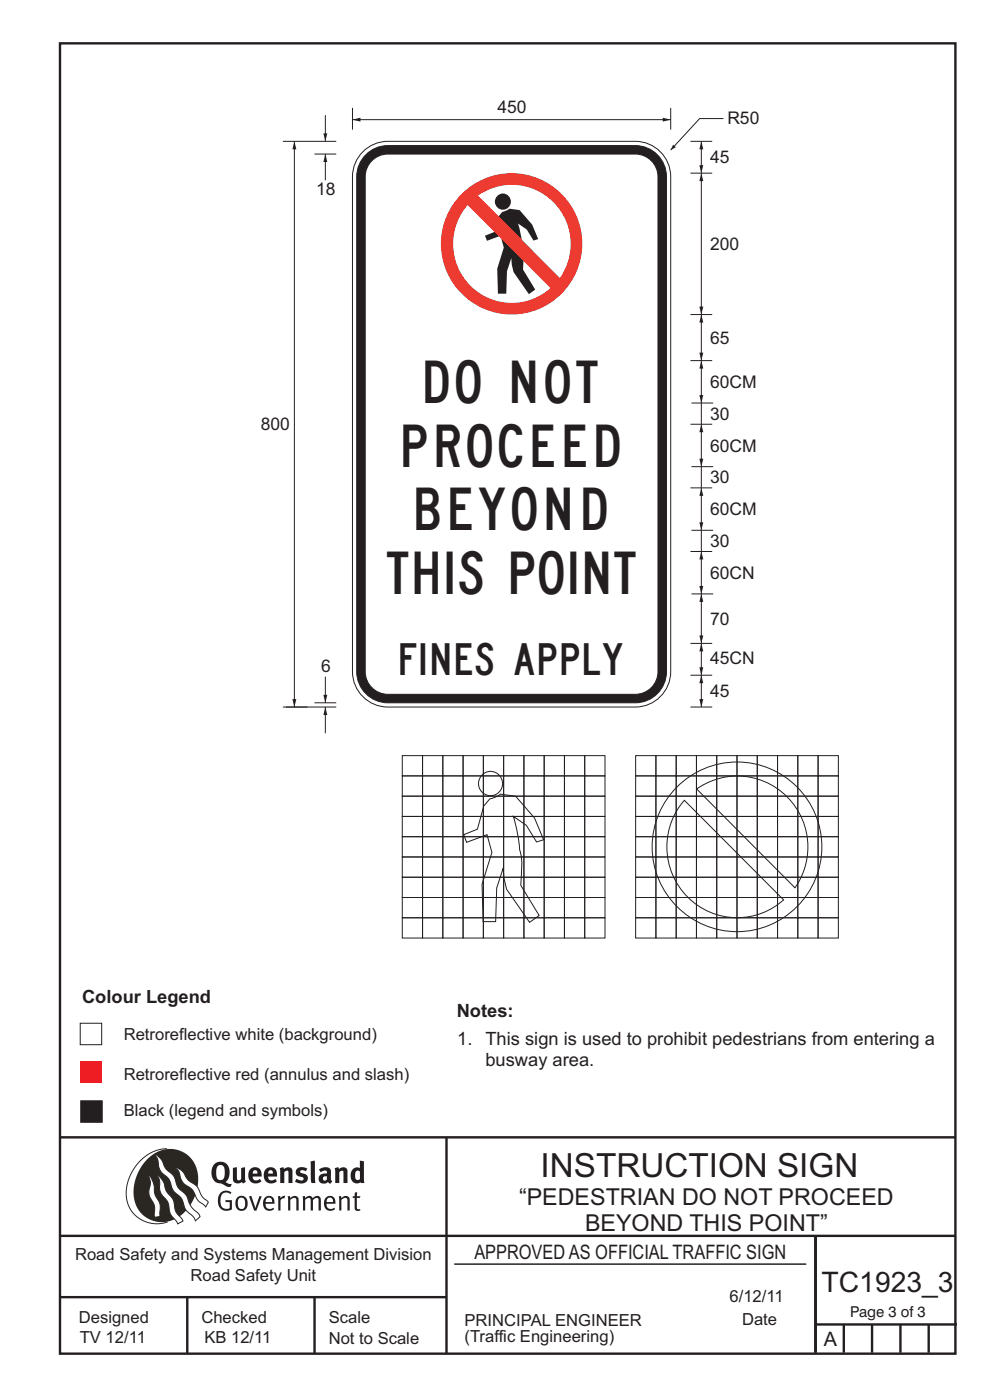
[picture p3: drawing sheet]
<svg xmlns="http://www.w3.org/2000/svg" width="210mm" height="297mm" viewBox="0 0 210 297" stroke-linecap="round" stroke-linejoin="round" font-family="sans-serif">
<g fill="none" stroke="#231f20" stroke-width=".51">
<path d="M12.7 9.2h190v278h-190zM12.7 241.3h190M94.7 241.4v45.8M12.7 275.2h82M12.7 262.2h190.1M39.7 275.2v12M66.7 275.2v12M173 262.2v24.8M173 281h30M179 281v6M185 281v6M191 281v6"/>
<path d="M197 281v6"/>
</g>
<path d="M96.4 268.2h74.6" fill="none" stroke="#231f20" stroke-width=".21"/>
<path d="M35.4 243.7a9.5 9.5 0 0 0-8.6 10.5 6.5 6.5 0 0 0 8.8 5.1" fill="none" stroke="#2a2723" stroke-width=".21"/>
<path d="M31.3 245.9a6.1 6.1 0 0 1 7.3-1.6 6.1 6.1 0 0 1 3.4 6.7 8.8 8.8 0 0 1-7.2 8.3 6.1 6.1 0 0 1-6.4-7.5 10.5 10.5 0 0 1 2.9-5.9z" fill-rule="evenodd" fill="#2a2723"/>
<g fill="#fff" stroke="#2a2723" stroke-width=".21">
<path d="M31.6 249.4l.3 .3 .6 1.2 .4 2.5 1 2 .1 2.7-1.2 .2-.1-2.5-.9-1.8-.2-.7 .3-2.4z" fill-rule="evenodd"/>
<path d="M37.2 247.7l.5 .1 .9 .6 1.3 1.9 1.9 1.5 1.1 2.1 1.3 1.2-.6 1-1.6-1.5-1.2-2.2-1.9-1.4-.6-1-.4-1.5z" fill-rule="evenodd"/>
<path d="M32.8 244.9l.4 .1 .9 .9 1.1 2 1.6 1.5 1 2.5 1.6 1.6 1.2 2.5 1.6 1.6 .2 .5-.9 .9-.5-.9-1.6-1.5-1-2.4-1.7-1.7-.9-2.3-1.7-1.7-.4-1-.3-1.6z" fill-rule="evenodd"/>
<path d="M33.4 249.4l.5 .3 .7 1 .7 2.1 1.5 1.8 .5 2.5 1.5 1.8v.2l-1.1 .6-1.6-2.2-.5-2.5-1.5-1.9-.2-1-.1-1.6z" fill-rule="evenodd"/>
</g>
<g fill="#231f20">
<path d="M46.8 253.1l.5-.4 .7-.1 .6 .1 .5 .3-.2 .3-.9-.3-.8 .2-.3 .7-.1 1.1 .1 .7 .3 .5 .5 .2 .6 .1 .4-.2v-1.3h-.8l-.1-.4h1.4v2l-.7 .2-.8 .1-.6-.2-.5-.5-.3-.8-.1-.9 .2-.8z" fill-rule="evenodd"/>
<path d="M50.7 254.3l.7-.2 .5 .5 .1 1.2-.2 .4-.3 .3h-.5l-.4-.4-.1-1.1zM50.4 254l-.5 1.1 .3 1.2 .7 .6 1-.2 .4-.4 .2-.5v-.8l-.2-.7-.3-.4-.5-.2h-.6z" fill-rule="evenodd"/>
<path d="M52.8 253.8l.5-.1 .9 2.6 .8-2.5h.5l-1.1 3.1h-.5z" fill-rule="evenodd"/>
<path d="M56.6 254.2l.4-.1 .4 .1 .2 .3 .1 .5h-1.4zM56.3 254l-.5 1v.7l.3 .7 .4 .3 .5 .2 1.1-.3 .1-.1-.2-.3-.6 .3-.7-.1-.3-.3-.1-.6v-.1h1.9l-.2-1.2-.8-.5-.5 .1z" fill-rule="evenodd"/>
<path d="M58.9 253.8l.5-.1 .1 .5 .4-.4 .6-.1-.2 .6h-.4l-.4 .3v2.2h-.5z" fill-rule="evenodd"/>
<path d="M61 253.9l.5-.1a.24 .24 0 0 0 .1 .3 .24 .24 0 0 0 .3-.2l.8-.2 .6 .5v2.6h-.4l-.1-2.3-.1-.3-.3-.1-.8 .5v2.2h-.5z" fill-rule="evenodd"/>
<path d="M64.2 253.8h.4a.23 .23 0 0 0 .2 .3 .23 .23 0 0 0 .3-.2l.6-.2 .5 .2a.23 .23 0 0 0 .2 .3 .23 .23 0 0 0 .2-.2l.8-.3 .6 .4 .1 2.7h-.5v-2.3l-.1-.3-.3-.1-.8 .5v2.2h-.5v-2.3l-.1-.3h-.3l-.8 .4v2.2h-.4z" fill-rule="evenodd"/>
<path d="M69.5 254.2l.5-.1 .4 .1 .3 .8h-1.4zM69.2 254l-.5 1 .1 .7 .2 .7 .4 .3 .4 .2 1.1-.3 .2-.1-.2-.3-.6 .3-.7-.2-.3-.3v-.6h1.9l-.2-1.2-.4-.3-.5-.2-.5 .1z" fill-rule="evenodd"/>
<path d="M71.8 253.9l.5-.1a.24 .24 0 0 0 .1 .3 .24 .24 0 0 0 .4-.2l.7-.2 .6 .5 .1 2.6h-.5v-2.3l-.1-.3-.3-.1-.9 .5v2.2h-.4z" fill-rule="evenodd"/>
<path d="M75.3 253l.5-.1-.1 .9h.8l-.2 .4h-.6v2.1l.2 .2h.5v.3l-.2 .1h-.6l-.3-.4-.1-2.3h-.4v-.4h.4z" fill-rule="evenodd"/>
<path d="M46.2 247.4l.4-.2h.4l.6 .6v1.8l-.2 .5-.3 .2h-.8l-.3-.5-.1-1.6zM45.5 246.9l-.4 .7-.2 .8v1l.3 .9 .7 .6 1 .2 1.6 .7h.4l.3-.6h-.6l-.8-.4 .7-.9 .2-1.5a1.91 1.91 0 0 0-1.1-1.8 1.91 1.91 0 0 0-2.1 .3z" fill-rule="evenodd"/>
<path d="M49.4 247.8l.9-.2v2.5l.1 .2 .3 .1 .5-.3v-2.3l.8-.2v2.6l.2 .5-.7 .3a.39 .39 0 0 0-.7 0h-.8l-.5-.4z" fill-rule="evenodd"/>
<path d="M53.8 248.4l.3-.1h.3l.2 .7h-1zM53.1 248l-.3 .5-.1 .8 .1 .7 .3 .6 .5 .4 .6 .1 .7-.1 .6-.4-.4-.5-.4 .3h-.5l-.4-.1-.2-.4v-.3h1.9l-.1-1-.3-.6-1-.4-.5 .1z" fill-rule="evenodd"/>
<path d="M57.1 248.4l.2-.1h.4l.2 .7h-1zM56.4 248l-.3 .6-.2 .8 .2 .7 .3 .5 .5 .4 .6 .1 .7-.1 .5-.4-.3-.5-.6 .3h-.5l-.4-.6v-.2h1.9l-.1-.9-.3-.7-.5-.3-.5-.1-.5 .1z" fill-rule="evenodd"/>
<path d="M59.3 247.8l.8-.2 .1 .4 1-.4 .7 .4 .1 .4v2.6h-.8v-2.3l-.3-.3-.6 .3v2.3h-.9z" fill-rule="evenodd"/>
<path d="M63 248l.9-.4 1.3 .3-.3 .6-.9-.2-.3 .2 .1 .3 1 .3 .4 .4 .1 .8-.5 .6-1.1 .2-1.1-.4 .3-.6 1 .4 .3-.1 .2-.3-.1-.3-1-.3-.4-.2-.2-.7z" fill-rule="evenodd"/>
<path d="M68.6 249.7l.7-.1v.7l-.3 .2-.3-.1-.2-.3zM67.7 248.1l.3 .6 .8-.3 .5 .1a.35 .35 0 0 1 0 .5 .35 .35 0 0 1-.5 0l-1 .4-.2 .9 .2 .4 .3 .3h1.1a.49 .49 0 0 1 .8 .2l.5-.6-.3-.4v-1.7l-.2-.5-.4-.3-.6-.1z" fill-rule="evenodd"/>
<path d="M71 247.8l.8-.2 .1 .4 1-.4 .6 .4 .2 .4v2.6h-.8v-2.3l-.3-.3-.6 .3v2.3h-.9z" fill-rule="evenodd"/>
<path d="M75.6 248.5l.3-.1 .5 .2v1.5l-.4 .2h-.4l-.2-.4v-.9zM76.3 246.2v1.3a.19 .19 0 0 1 0 .3 .19 .19 0 0 1-.3-.1l-.8 .1-.6 .5-.2 .9 .1 1 .3 .5 .6 .3 .6 .1 .5-.3v.2h.8l-.1-4.6z" fill-rule="evenodd"/>
<path d="M65.9 246.4l.9-.2 .1 4.8h-.8l-.1-.3z" fill-rule="evenodd"/>
</g>
<path d="M17.1 225.1h4.6v4.6h-4.6z" fill-rule="evenodd" fill="#ee1d23"/>
<path d="M17.1 233.6h4.6v4.5h-4.6z" fill-rule="evenodd" fill="#231f20" stroke="#231f20" stroke-width=".21"/>
<path d="M17 217.1h4.6v4.5h-4.6z" fill-rule="evenodd" fill="#fff" stroke="#231f20" stroke-width=".21"/>
<g fill="none" stroke="#231f20" stroke-width=".21">
<path d="M60 30h11.3M66.7 32.7h4.6M74.8 22.9v4.6M60 150h11.3M66.7 149.1h4.6M69 150v5.6M85.3 164.6h4.3v4.3h-4.3zM85.3 168.9h4.3v4.3h-4.3zM85.3 173.2h4.3v4.3h-4.3zM85.3 177.5h4.3v4.3h-4.3zM85.3 160.3h4.3v4.3h-4.3zM89.6 164.6h4.3v4.3h-4.3z"/>
<path d="M89.6 168.9h4.3v4.3h-4.3zM89.6 173.2h4.3v4.3h-4.3zM89.6 177.5h4.3v4.3h-4.3zM89.6 160.3h4.3v4.3h-4.3zM93.9 164.6h4.3v4.3h-4.3zM93.9 168.9h4.3v4.3h-4.3zM93.9 173.2h4.3v4.3h-4.3zM93.9 177.5h4.3v4.3h-4.3zM93.9 160.3h4.3v4.3h-4.3zM98.2 164.6h4.3v4.3h-4.3zM98.2 168.9h4.3v4.3h-4.3zM98.2 173.2h4.3v4.3h-4.3z"/>
<path d="M98.2 177.5h4.3v4.3h-4.3zM98.2 160.3h4.3v4.3h-4.3zM102.5 164.6h4.3v4.3h-4.3zM102.5 168.9h4.3v4.3h-4.3zM102.5 173.2h4.3v4.3h-4.3zM102.5 177.5h4.3v4.3h-4.3zM102.5 160.3h4.3v4.3h-4.3zM103.9 169.5l1.3-.4 1-.6 3.2 .4 4 4.7 1.9 4.6-1.5 .4-2.2-3.5-2.7-1.9 .2 .7a31.6 31.6 0 0 1 1.1 6.4 16.6 16.6 0 0 1 .3 6.6v.9l3.9 6.4-2.1 1.5-4.8-7-.6-2.5-.2-2-1.3 4.2-.3 7.1h-2.6l-.2-7.9 2-6.7-1-3.8-4.3 1.6-.6-1.6 2.9-1.2 1.3-4.9zM106.8 164.6h4.3v4.3h-4.3zM106.8 168.9h4.3v4.3h-4.3zM106.8 173.2h4.3v4.3h-4.3zM106.8 177.5h4.3v4.3h-4.3z"/>
<path d="M106.8 160.3h4.3v4.3h-4.3zM111.1 164.6h4.3v4.3h-4.3zM111.1 168.9h4.3v4.3h-4.3zM111.1 173.2h4.3v4.3h-4.3zM111.1 177.5h4.3v4.3h-4.3zM111.1 160.3h4.3v4.3h-4.3zM115.4 164.6h4.3v4.3h-4.3zM115.4 168.9h4.3v4.3h-4.3zM115.4 173.2h4.3v4.3h-4.3zM115.4 177.5h4.3v4.3h-4.3zM115.4 160.3h4.3v4.3h-4.3zM119.7 164.6h4.3v4.3h-4.3z"/>
<path d="M119.7 168.9h4.3v4.3h-4.3zM119.7 173.2h4.3v4.3h-4.3zM119.7 177.5h4.3v4.3h-4.3zM119.7 160.3h4.3v4.3h-4.3zM124 164.6h4.3v4.3h-4.3zM124 168.9h4.3v4.3h-4.3zM124 173.2h4.3v4.3h-4.3zM124 177.5h4.3v4.3h-4.3zM124 160.3h4.3v4.3h-4.3zM134.8 164.6h4.3v4.3h-4.3zM134.8 168.9h4.3v4.3h-4.3zM134.8 173.2h4.3v4.3h-4.3z"/>
<path d="M134.8 177.5h4.3v4.3h-4.3zM134.8 160.3h4.3v4.3h-4.3zM139.1 164.6h4.3v4.3h-4.3zM139.1 168.9h4.3v4.3h-4.3zM139.1 173.2h4.3v4.3h-4.3zM139.1 177.5h4.3v4.3h-4.3zM139.1 160.3h4.3v4.3h-4.3zM143.4 164.6h4.3v4.3h-4.3zM143.4 168.9h4.3v4.3h-4.3zM143.4 173.2h4.3v4.3h-4.3zM143.4 177.5h4.3v4.3h-4.3zM143.4 160.3h4.3v4.3h-4.3z"/>
<path d="M145.2 169.8l21 21.1a14.9 14.9 0 0 1-20.4-.7 14.9 14.9 0 0 1-.6-20.4zM147.7 164.6h4.3v4.3h-4.3zM147.7 168.9h4.3v4.3h-4.3zM147.7 173.2h4.3v4.3h-4.3zM147.7 177.5h4.3v4.3h-4.3zM147.7 160.3h4.3v4.3h-4.3zM147.8 167.4a15 15 0 0 1 19.2 1.7 15 15 0 0 1 1.6 19.3zM152 164.6h4.3v4.3h-4.3zM152 168.9h4.3v4.3h-4.3zM152 173.2h4.3v4.3h-4.3zM152 177.5h4.3v4.3h-4.3zM152 160.3h4.3v4.3h-4.3z"/>
<path d="M156.3 164.6h4.3v4.3h-4.3zM156.3 168.9h4.3v4.3h-4.3zM156.3 173.2h4.3v4.3h-4.3zM156.3 177.5h4.3v4.3h-4.3zM156.3 160.3h4.3v4.3h-4.3zM160.6 164.6h4.3v4.3h-4.3zM160.6 168.9h4.3v4.3h-4.3zM160.6 173.2h4.3v4.3h-4.3zM160.6 177.5h4.3v4.3h-4.3zM160.6 160.3h4.3v4.3h-4.3zM164.9 164.6h4.3v4.3h-4.3zM164.9 168.9h4.3v4.3h-4.3z"/>
<path d="M164.9 173.2h4.3v4.3h-4.3zM164.9 177.5h4.3v4.3h-4.3zM164.9 160.3h4.3v4.3h-4.3zM169.2 164.6h4.3v4.3h-4.3zM169.2 168.9h4.3v4.3h-4.3zM169.2 173.2h4.3v4.3h-4.3zM169.2 177.5h4.3v4.3h-4.3zM169.2 160.3h4.3v4.3h-4.3zM173.5 164.6h4.3v4.3h-4.3zM173.5 168.9h4.3v4.3h-4.3zM173.5 173.2h4.3v4.3h-4.3zM173.5 177.5h4.3v4.3h-4.3z"/>
<path d="M173.5 160.3h4.3v4.3h-4.3zM85.3 181.8h4.3v4.3h-4.3zM85.3 186.1h4.3v4.3h-4.3zM85.3 190.4h4.3v4.3h-4.3zM85.3 194.7h4.3v4.3h-4.3zM89.6 181.8h4.3v4.3h-4.3zM89.6 186.1h4.3v4.3h-4.3zM89.6 190.4h4.3v4.3h-4.3zM89.6 194.7h4.3v4.3h-4.3zM93.9 181.8h4.3v4.3h-4.3zM93.9 186.1h4.3v4.3h-4.3zM93.9 190.4h4.3v4.3h-4.3z"/>
<path d="M93.9 194.7h4.3v4.3h-4.3zM98.2 181.8h4.3v4.3h-4.3zM98.2 186.1h4.3v4.3h-4.3zM98.2 190.4h4.3v4.3h-4.3zM98.2 194.7h4.3v4.3h-4.3zM102.5 181.8h4.3v4.3h-4.3zM102.5 186.1h4.3v4.3h-4.3zM102.5 190.4h4.3v4.3h-4.3zM102.5 194.7h4.3v4.3h-4.3zM106.8 181.8h4.3v4.3h-4.3zM106.8 186.1h4.3v4.3h-4.3zM106.8 190.4h4.3v4.3h-4.3z"/>
<path d="M106.8 194.7h4.3v4.3h-4.3zM111.1 181.8h4.3v4.3h-4.3zM111.1 186.1h4.3v4.3h-4.3zM111.1 190.4h4.3v4.3h-4.3zM111.1 194.7h4.3v4.3h-4.3zM115.4 181.8h4.3v4.3h-4.3zM115.4 186.1h4.3v4.3h-4.3zM115.4 190.4h4.3v4.3h-4.3zM115.4 194.7h4.3v4.3h-4.3zM119.7 181.8h4.3v4.3h-4.3zM119.7 186.1h4.3v4.3h-4.3zM119.7 190.4h4.3v4.3h-4.3z"/>
<path d="M119.7 194.7h4.3v4.3h-4.3zM124 181.8h4.3v4.3h-4.3zM124 186.1h4.3v4.3h-4.3zM124 190.4h4.3v4.3h-4.3zM124 194.7h4.3v4.3h-4.3zM134.8 181.8h4.3v4.3h-4.3zM134.8 186.1h4.3v4.3h-4.3zM134.8 190.4h4.3v4.3h-4.3zM134.8 194.7h4.3v4.3h-4.3zM139.1 181.8h4.3v4.3h-4.3zM139.1 186.1h4.3v4.3h-4.3zM139.1 190.4h4.3v4.3h-4.3z"/>
<path d="M139.1 194.7h4.3v4.3h-4.3zM143.4 181.8h4.3v4.3h-4.3zM143.4 186.1h4.3v4.3h-4.3zM143.4 190.4h4.3v4.3h-4.3zM143.4 194.7h4.3v4.3h-4.3zM147.7 181.8h4.3v4.3h-4.3zM147.7 186.1h4.3v4.3h-4.3zM147.7 190.4h4.3v4.3h-4.3zM147.7 194.7h4.3v4.3h-4.3zM152 181.8h4.3v4.3h-4.3zM152 186.1h4.3v4.3h-4.3zM152 190.4h4.3v4.3h-4.3z"/>
<path d="M152 194.7h4.3v4.3h-4.3zM156.3 181.8h4.3v4.3h-4.3zM156.3 186.1h4.3v4.3h-4.3zM156.3 190.4h4.3v4.3h-4.3zM156.3 194.7h4.3v4.3h-4.3zM160.6 181.8h4.3v4.3h-4.3zM160.6 186.1h4.3v4.3h-4.3zM160.6 190.4h4.3v4.3h-4.3zM160.6 194.7h4.3v4.3h-4.3zM164.9 181.8h4.3v4.3h-4.3zM164.9 186.1h4.3v4.3h-4.3zM164.9 190.4h4.3v4.3h-4.3z"/>
<path d="M164.9 194.7h4.3v4.3h-4.3zM169.2 181.8h4.3v4.3h-4.3zM169.2 186.1h4.3v4.3h-4.3zM169.2 190.4h4.3v4.3h-4.3zM169.2 194.7h4.3v4.3h-4.3zM173.5 181.8h4.3v4.3h-4.3zM173.5 186.1h4.3v4.3h-4.3zM173.5 190.4h4.3v4.3h-4.3zM173.5 194.7h4.3v4.3h-4.3z"/>
<circle cx="104.1" cy="166.3" r="2.56"/>
<circle cx="156.3" cy="179.7" r="18"/>
</g>
<path d="M69 150l.4 1.7h-.8z" fill="#231f20"/>
<path d="M69 32.7v5.5" fill="none" stroke="#231f20" stroke-width=".21"/>
<path d="M69 32.7l.4 1.7h-.8z" fill="#231f20"/>
<path d="M69 143.5v5.6" fill="none" stroke="#231f20" stroke-width=".21"/>
<path d="M68.6 147.4h.8l-.4 1.7z" fill="#231f20"/>
<path d="M69 24.4v5.6" fill="none" stroke="#231f20" stroke-width=".21"/>
<path d="M68.6 28.3h.8l-.4 1.7z" fill="#231f20"/>
<path d="M62.4 30v120" fill="none" stroke="#231f20" stroke-width=".21"/>
<g fill="#231f20">
<path d="M62 148.3h.9l-.5 1.7z"/>
<path d="M62.4 30l.5 1.7h-.9z"/>
</g>
<path d="M74.8 25.4h67.5" fill="none" stroke="#231f20" stroke-width=".21"/>
<g fill="#231f20">
<path d="M140.6 25l1.7 .4-1.7 .4z"/>
<path d="M74.8 25.4l1.7-.4v.8z"/>
</g>
<path d="M153.5 25.2h-5.1l-6.1 6.6" fill="none" stroke="#231f20" stroke-width=".21"/>
<path d="M142.8 30.7l.6 .5-1.1 .6z" fill="#231f20"/>
<path d="M146.5 36.7h4.6M146.5 30h4.6M146.5 76.5h4.6M146.5 90h4.6M146.7 99h4.6M146.7 85.5h4.6M146.5 103.5h4.6M146.5 117h4.6M146.7 112.5h4.6M146.5 136.5h4.6M146.7 126h4.6M148.8 143.3v6.7" fill="none" stroke="#231f20" stroke-width=".21"/>
<g fill="#231f20">
<path d="M148.4 148.3h.8l-.4 1.7z"/>
<path d="M148.8 143.3l.4 1.6h-.8z"/>
</g>
<path d="M148.8 30v6.7" fill="none" stroke="#231f20" stroke-width=".21"/>
<g fill="#231f20">
<path d="M148.4 35h.8l-.4 1.7z"/>
<path d="M148.8 30l.4 1.7h-.8z"/>
</g>
<path d="M148.8 136.5v6.8" fill="none" stroke="#231f20" stroke-width=".21"/>
<g fill="#231f20">
<path d="M148.4 141.6h.8l-.4 1.7z"/>
<path d="M148.8 136.5l.4 1.7h-.8z"/>
</g>
<path d="M148.8 90v9" fill="none" stroke="#231f20" stroke-width=".21"/>
<g fill="#231f20">
<path d="M148.4 97.3h.8l-.4 1.7z"/>
<path d="M148.8 90l.4 1.7h-.8z"/>
</g>
<path d="M148.8 76.5v9" fill="none" stroke="#231f20" stroke-width=".21"/>
<g fill="#231f20">
<path d="M148.4 83.8h.8l-.4 1.7z"/>
<path d="M148.8 76.5l.4 1.7h-.8z"/>
</g>
<path d="M148.8 103.5v9" fill="none" stroke="#231f20" stroke-width=".21"/>
<g fill="#231f20">
<path d="M148.4 110.8h.8l-.4 1.7z"/>
<path d="M148.8 103.5l.4 1.7h-.8z"/>
</g>
<path d="M148.8 117v9" fill="none" stroke="#231f20" stroke-width=".21"/>
<g fill="#231f20">
<path d="M148.4 124.3h.8l-.4 1.7z"/>
<path d="M148.8 117l.4 1.7h-.8z"/>
</g>
<path d="M148.8 85.5v4.5M148.8 99v4.5M148.8 112.5v4.5M148.8 126v10.5" fill="none" stroke="#231f20" stroke-width=".21"/>
<g fill="#231f20">
<path d="M148.4 134.8h.8l-.4 1.7z"/>
<path d="M148.8 126l.4 1.7h-.8z"/>
</g>
<path d="M142.3 22.9v4.6M148.8 36.7v30M146.5 66.7h4.6" fill="none" stroke="#231f20" stroke-width=".21"/>
<g fill="#231f20">
<path d="M148.8 36.7l.4 1.7h-.8z"/>
<path d="M148.4 65h.8l-.4 1.7z"/>
</g>
<path d="M148.8 66.7v9.8" fill="none" stroke="#231f20" stroke-width=".21"/>
<g fill="#231f20">
<path d="M148.4 74.8h.8l-.4 1.7z"/>
<path d="M148.8 66.7l.4 1.7h-.8z"/>
</g>
<path d="M76.6 32.6a7.5 7.5 0 0 1 5.7-2.6h52.5a7.5 7.5 0 0 1 7.5 7.5v105a7.5 7.5 0 0 1-7.5 7.5h-52.5a7.5 7.5 0 0 1-7.5-7.5v-105a7.5 7.5 0 0 1 1.8-4.9z" fill-rule="evenodd" fill="#fff" stroke="#231f20" stroke-width=".21"/>
<path d="M77.9 32.5a6.6 6.6 0 0 1 4.4-1.6h52.5a6.6 6.6 0 0 1 6.6 6.6v105a6.6 6.6 0 0 1-6.6 6.6h-52.5a6.6 6.6 0 0 1-6.6-6.6v-105a6.6 6.6 0 0 1 2.2-5z" fill-rule="evenodd" fill="#231f20" stroke="#231f20" stroke-width=".21"/>
<path d="M79.2 33.8a4.8 4.8 0 0 1 3.1-1.1h52.5a4.8 4.8 0 0 1 4.8 4.8v105a4.8 4.8 0 0 1-4.8 4.8h-52.5a4.8 4.8 0 0 1-4.8-4.8v-105a4.8 4.8 0 0 1 1.7-3.7z" fill-rule="evenodd" fill="#fff" stroke="#231f20" stroke-width=".21"/>
<path d="M105 42.8a1.7 1.7 0 0 1 3.4 0 1.7 1.7 0 0 1-3.4 0zM106.6 45l-.9 1-.9 3.2-1.9 .8 .4 1.1 2.9-1.1 .7 2.5-1.4 4.5 .1 5.3h1.8l.1-4.8 1-2.8 .1 1.4 .3 1.6 3.3 4.7 1.3-1-2.6-4.2a15.4 15.4 0 0 0-.2-5.6l-.8-4.2 1.8 1.3 1.5 2.3 1-.3-1.3-3-2.7-3.1-2.1-.3z" fill-rule="evenodd" fill="#231f20"/>
<path d="M93.5 51.7a15 15 0 0 0 30 0 15 15 0 0 0-30 0zM99.2 43.5a12.4 12.4 0 0 0 .5 17 12.4 12.4 0 0 0 17.1 .6zM101.4 41.5a12.5 12.5 0 0 1 16 1.4 12.5 12.5 0 0 1 1.4 16.1z" fill-rule="evenodd" fill="#ee3b32"/>
<path d="M146.5 143.3h4.6M146.5 150h4.6" fill="none" stroke="#231f20" stroke-width=".21"/>
<g font-size="9" fill="#231f20">
<text x="90.3" y="85.5">DO NOT</text>
<text x="85.6" y="99">PROCEED</text>
<text x="88.4" y="112.5">BEYOND</text>
<text x="82.2" y="126">THIS POINT</text>
</g>
<text font-size="7.1" fill="#231f20" x="114.7" y="249.7">INSTRUCTION SIGN</text>
<text font-size="6.8" fill="#231f20" x="84.9" y="143.1">FINES APPLY</text>
<text font-size="6" fill="#231f20" x="174.3" y="274.2">TC1923_3</text>
<g font-size="4.9" fill="#231f20">
<text x="110.1" y="255.7">“PEDESTRIAN DO NOT PROCEED</text>
<text x="124.1" y="261.2">BEYOND THIS POINT”</text>
</g>
<g font-size="4.2" fill="#231f20">
<text x="100.6" y="267.2">APPROVED AS OFFICIAL TRAFFIC SIGN</text>
<text x="174.7" y="285.6">A</text>
</g>
<g font-size="3.9" fill="#231f20">
<text x="17.4" y="212.8">Colour Legend</text>
<text x="96.9" y="215.8">Notes:</text>
<text x="97" y="221.8">1.</text>
<text x="103" y="221.8">This sign is used to prohibit pedestrians from entering a</text>
<text x="103" y="226.1">busway area.</text>
</g>
<g font-size="3.7" fill="#231f20">
<text x="105.5" y="24">450</text>
<text x="154.3" y="26.3">R50</text>
<text x="150.6" y="34.7">45</text>
<text x="67.1" y="41.3">18</text>
<text x="150.6" y="53">200</text>
<text x="150.6" y="72.9">65</text>
<text x="150.6" y="82.3">60CM</text>
<text x="150.6" y="89.1">30</text>
<text x="55.3" y="91.3">800</text>
<text x="150.6" y="95.8">60CM</text>
<text x="150.6" y="102.6">30</text>
<text x="150.6" y="109.3">60CM</text>
<text x="150.6" y="116.1">30</text>
<text x="150.6" y="122.8">60CN</text>
<text x="150.6" y="132.6">70</text>
<text x="68.1" y="142.6">6</text>
<text x="150.6" y="140.8">45CN</text>
<text x="150.6" y="147.9">45</text>
</g>
<g font-size="3.5" fill="#231f20">
<text x="26.2" y="220.7">Retroreflective white (background)</text>
<text x="26.2" y="229.1">Retroreflective red (annulus and slash)</text>
<text x="26.2" y="236.8">Black (legend and symbols)</text>
<text x="15.9" y="267.3">Road Safety and Systems Management Division</text>
<text x="40.4" y="271.7">Road Safety Unit</text>
<text x="16.7" y="280.6">Designed</text>
<text x="42.7" y="280.6">Checked</text>
<text x="69.7" y="280.6">Scale</text>
<text x="98.5" y="281.4">PRINCIPAL ENGINEER</text>
<text x="154.7" y="276.1">6/12/11</text>
<text x="157.4" y="281.2">Date</text>
<text x="16.9" y="284.8">TV 12/11</text>
<text x="43.3" y="284.9">KB 12/11</text>
<text x="69.7" y="285.2">Not to Scale</text>
<text x="98.5" y="284.8">(Traffic Engineering)</text>
</g>
<text font-size="3.2" fill="#231f20" x="180.3" y="279.5">Page 3 of 3</text>
</svg>
